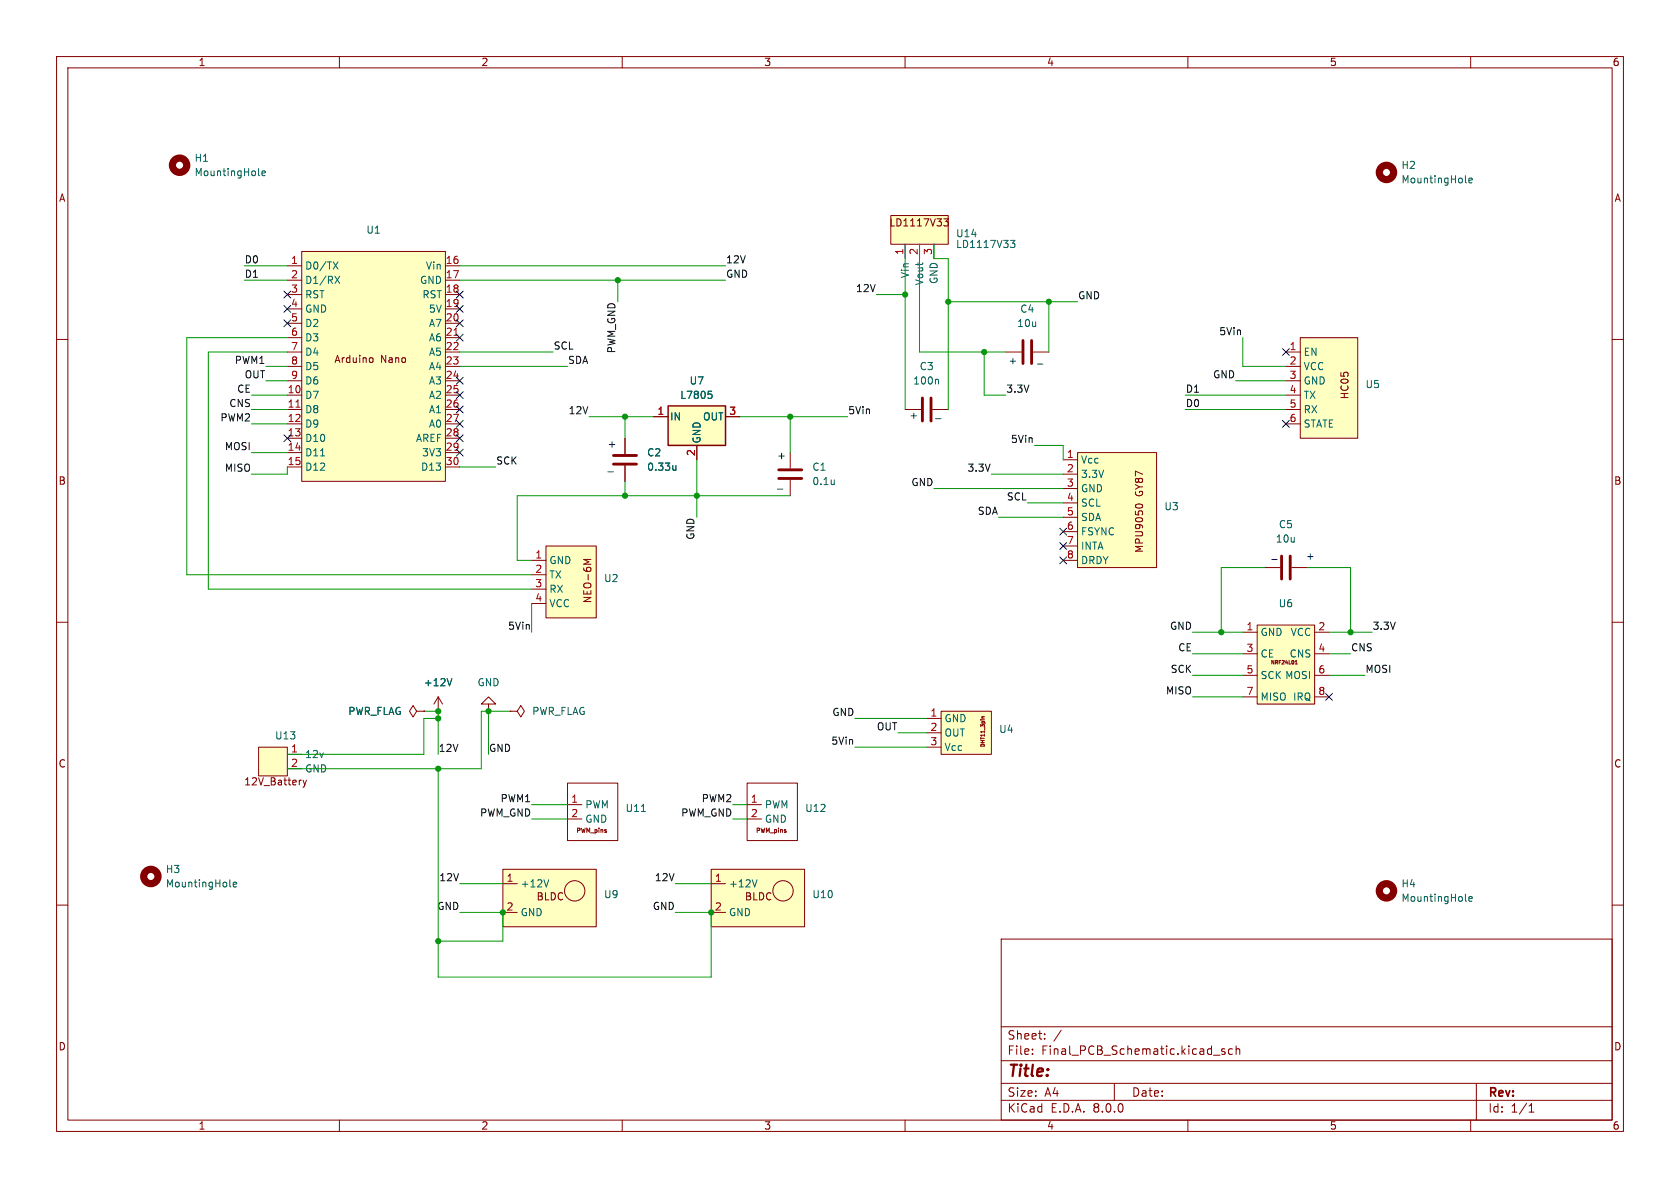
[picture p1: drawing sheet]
<svg xmlns="http://www.w3.org/2000/svg" width="297mm" height="210mm" viewBox="0 0 297 210" stroke-linecap="round" stroke-linejoin="round" font-family="sans-serif">
<g fill="none" stroke="#840000" stroke-width=".18">
<path d="M10 10h277v190h-277zM12 12h273v186h-273zM60 10v2M110 10v2M160 10v2M210 10v2M260 10v2M10 60h2M285 60h2M10 110h2M285 110h2M10 160h2"/>
<path d="M285 160h2M177 166h108v32h-108zM60 198v2M110 198v2M160 198v2M177 194.5h108M177 191.5h108M177 187.5h108M177 181.5h108M182.5 186.3v.1M182.5 185.5v.1M184.7 183.6v.1"/>
<path d="M184.7 182.8v.1M187.6 182.1l-1.3 2M197 191.5v3M210 198v2M214.5 186.5h1.2M216.5 185.5l-.3-.1-.2 .2v.2l.5 .2v.3h-.5M217.9 185.5l-.4-.1-.3 .3v.4l.1 .2h.6M218.5 185.5l.2-.1 .4 .1 .1 .9M218.5 184.9v1.5M260 198v2M261 191.5v6.5M270.3 196.6h.9"/>
<path d="M270.3 195.5l.4-.4v1.5"/>
</g>
<path d="M96.5 96.5h8.9v12.7h-8.9z" fill="#ffffc2"/>
<path d="M94 99.1h2.5M96.5 96.5h8.9v12.7h-8.9zM104.5 98.9h-1.3l.9 .4-.9 .4M94 101.6h2.5M94 104.1h2.5M94 106.7h2.5M90.2 125.7h1.2l.7-1 .6 1-.6 1-.7-1M90.2 125.7h.1M100.3 138.4h8.9v10.2h-8.9zM100.3 142.2h2.6M100.3 144.8h2.6M107.2 146.7l-.2-.1-.1 .2 .3 .1v.2h-.3" fill="none" stroke="#840000" stroke-width=".18"/>
<path d="M113.4 143.5h.7" fill="none" stroke="#006464" stroke-width=".18"/>
<path d="M125.7 153.7h16.5v10.1h-16.5z" fill="#ffffc2"/>
<g fill="none" stroke="#840000" stroke-width=".18">
<path d="M125.7 153.7h16.5v10.1h-16.5zM125.7 156.2h2.6M125.7 161.3h2.6"/>
<circle cx="138.4" cy="157.5" r="1.8"/>
</g>
<path d="M133.8 155.5l-.4 1.3" fill="none" stroke="#006464" stroke-width=".18"/>
<path d="M88.9 153.7h16.5v10.1h-16.5z" fill="#ffffc2"/>
<g fill="none" stroke="#840000" stroke-width=".18">
<path d="M110.5 77.5v2.8M110.5 82.3v2.8M132.1 138.4h8.9v10.2h-8.9zM88.9 153.7h16.5v10.1h-16.5zM88.9 156.2h2.5M132.1 142.2h2.5M132.1 144.8h2.5M138.9 146.7l-.1-.1-.2 .2 .3 .1v.2h-.3M88.9 161.3h2.5"/>
<circle cx="101.6" cy="157.5" r="1.8"/>
</g>
<path d="M119.5 82.3v.8M119.5 83l-.4 .1M97 155.5l-.4 1.3" fill="none" stroke="#006464" stroke-width=".18"/>
<path d="M108.5 82h4M108.5 80.5h4" fill="none" stroke="#840000" stroke-width=".51"/>
<path d="M190.5 80h14v20.3h-14z" fill="#ffffc2"/>
<path d="M188 81.3h2.5M188 83.8h2.5M188 86.4h2.5M188 88.9h2.5M188 91.4h2.5M188 94h2.5M188 96.5h2.5M188 99.1h2.5M190.5 80h14v20.3h-14zM200.7 89.5a.68 .68 0 0 1 .7-.4 .68 .68 0 0 1 .6 .4" fill="none" stroke="#840000" stroke-width=".18"/>
<path d="M118.1 71.8h10.2v6.9h-10.2z" fill="#ffffc2"/>
<path d="M118.1 71.8h10.2v6.9h-10.2z" fill="none" stroke="#840000" stroke-width=".25"/>
<path d="M115.6 73.7h2.5M123.2 78.7v2.6M128.3 73.7h2.5M139.7 80v2.8M139.7 84.8v2.8M223.5 100.3h2.8M228.3 100.3h2.8M86.4 124.5h1.2l-1.2-1.3-1.3 1.3h1.3v1.2M86.4 125.7h.1" fill="none" stroke="#840000" stroke-width=".18"/>
<path d="M259.1 32.1l.2 .2M259.7 31.9l.6-.1-.1-.3h-.3l-.2 .2v.6h.5M125.2 69.2h.6M125.3 69.6h.3l.3 .3-.1 .5h-.5M147.5 84.8v.9M147.5 85.5l-.1 .1M259.1 159.1l.2 .2M259.7 158.9l.6-.1-.1-.3h-.3l-.2 .2v.6h.5" fill="none" stroke="#006464" stroke-width=".18"/>
<g fill="none" stroke="#840000" stroke-width="1.3">
<circle cx="245.1" cy="30.5" r="1.27"/>
<circle cx="245.1" cy="157.5" r="1.27"/>
</g>
<path d="M137.7 84.6h4M137.7 83.1h4M226.6 98.3v4.1M228.1 98.3v4.1" fill="none" stroke="#840000" stroke-width=".51"/>
<path d="M229.9 59.7h10.1v17.8h-10.1z" fill="#ffffc2"/>
<path d="M229.9 59.7h10.1v17.8h-10.1zM227.3 62.2h2.6M227.3 64.8h2.6M227.3 67.3h2.6M227.3 69.9h2.6M227.3 72.4h2.6M227.3 74.9h2.6M237.1 65.9v.6M237.5 66.3v-.3l.3-.2 .5 .1v.4" fill="none" stroke="#840000" stroke-width=".18"/>
<path d="M222.2 110.5h10.2v14h-10.2z" fill="#ffffc2"/>
<g fill="none" stroke="#840000" stroke-width=".18">
<path d="M160 72.4h2.8M164.8 72.4h2.8M177.8 62.2h2.8M182.6 62.2h2.8M219.7 111.8h2.5M219.7 115.6h2.5M219.7 119.4h2.5M222.2 110.5h10.2v14h-10.2zM229 117.4h.3M229.2 116.7v.7M232.4 111.8h2.5M232.4 115.6h2.5"/>
<path d="M232.4 119.4h2.5M77.5 125.7h.1M77.5 123.2l-.8 1.3M77.5 123.2v2.5M77.5 123.2l.7 1.3M219.7 123.2h2.5M232.4 123.2h2.5"/>
</g>
<path d="M45.7 30.9l.2 .2M46.3 30.6l.6-.1v-.2l-.4-.1-.2 .2 .1 .6h.5M165.7 67l.2 .2v.7M79.9 120l-.4 1.2" fill="none" stroke="#006464" stroke-width=".18"/>
<path d="M163.1 70.4v4M164.6 70.4v4M180.8 60.2v4.1M182.4 60.2v4.1" fill="none" stroke="#840000" stroke-width=".51"/>
<circle cx="31.7" cy="29.2" r="1.27" fill="none" stroke="#840000" stroke-width="1.3"/>
<path d="M157.5 38.1h10.1v5.1h-10.1z" fill="#ffffc2"/>
<path d="M157.5 38.1h10.1v5.1h-10.1zM166.9 38.7h.7l-.4 .5 .4 .1v.5l-.2 .1-.5-.1M160 43.2v2.5M162.6 43.2v2.5M165.1 43.2v2.5" fill="none" stroke="#840000" stroke-width=".18"/>
<path d="M178.6 42.5h.8l-.4 .5 .4 .1v.4l-.2 .3h-.4M40.6 156.6l.2 .2M41.2 156.4l.6-.2v-.2l-.4-.1-.2 .2 .1 .6h.5" fill="none" stroke="#006464" stroke-width=".18"/>
<circle cx="26.7" cy="154.9" r="1.27" fill="none" stroke="#840000" stroke-width="1.3"/>
<path d="M45.7 132.1h5.1v5.1h-5.1z" fill="#ffffc2"/>
<path d="M45.7 132.1h5.1v5.1h-5.1zM50.8 133.4h2.5M50.8 135.9h2.5M53.6 137.9l.3 .9M53.9 138.8l-.3 .4M54.2 137.9l-.3 .9M73.7 125.7l-.7-1-.6 1 .6 1 .7-1h1.2M74.9 125.7h.1" fill="none" stroke="#840000" stroke-width=".18"/>
<path d="M53.3 44.5h25.4v40.6h-25.4z" fill="#ffffc2"/>
<g fill="none" stroke="#840000" stroke-width=".18">
<path d="M50.8 47h2.5M50.8 49.5h2.5M50.8 52.1h2.5M50.8 54.6h2.5M50.8 57.2h2.5M50.8 59.7h2.5M53.3 44.5h25.4v40.6h-25.4zM78.7 47h2.6M78.7 49.5h2.6M78.7 52.1h2.6M78.7 54.6h2.6M78.7 57.2h2.6"/>
<path d="M78.7 59.7h2.6M50.8 69.9h2.5M50.8 72.4h2.5M50.8 74.9h2.5M50.8 77.5h2.5M50.8 62.2h2.5M50.8 64.8h2.5M50.8 67.3h2.5M65.4 63.3l.3-.1 .3 .3v.3l-.3 .3-.3-.1-.1-.2zM71.5 63.2l.2 .3v.3l-.2 .3M78.7 69.9h2.6M78.7 72.4h2.6"/>
<path d="M78.7 74.9h2.6M78.7 77.5h2.6M78.7 62.2h2.6M78.7 64.8h2.6M78.7 67.3h2.6M50.8 80h2.5M50.8 82.6h2.5M78.7 80h2.6M78.7 82.6h2.6"/>
</g>
<path d="M58.9 46.3l.9 1.3M59.2 48.8l.9 1.3M59.8 46.3l-.9 1.3M60.1 48.8l-.9 1.3M56.7 80.6h.7" fill="none" stroke="#006464" stroke-width=".18"/>
<path d="M80.3 59.3h.7M52.3 72h.7" fill="none" stroke="#a90000" stroke-width=".18"/>
<path d="M166.4 125.7h8.9v7.7h-8.9z" fill="#ffffc2"/>
<g fill="none" stroke="#840000" stroke-width=".18">
<path d="M110.5 77.5v2.8M115.6 73.7h2.5M123.2 78.7v2.6M128.3 73.7h2.5M110.5 82.3v2.8M74.9 125.7h.1M77.5 125.7h.1M163.8 127h2.6M163.8 129.5h2.6M163.8 132.1h2.6M166.4 125.7h8.9v7.7h-8.9zM173.6 126.9h.4"/>
<path d="M173.6 126.9h.1M174 126.7h-.4v.2"/>
</g>
<path d="M165.4 74h.9M183.4 64.4h1M107.5 83.4h.9M137.4 86.5h1M224.8 98.9h1" fill="none" stroke="#0000c2" stroke-width=".18"/>
<g fill="none" stroke="#009600" stroke-width=".18">
<path d="M43.2 49.5h7.6M43.2 47h7.6M50.8 59.7h-17.8v41.9h61M81.3 49.5h47M81.3 47h47M109.2 49.5v3.8M154.9 52.1h5.1M160 43.2v29.2M162.6 43.2v19h15.2M165.1 43.2v2.5h2.5v26.7M167.6 53.3h22.9M185.4 53.3v8.9"/>
<path d="M219.7 59.7v5.1h7.6M44.4 72.4h6.4M44.4 69.9h6.4M44.4 74.9h6.4M47 67.3h3.8M47 64.8h3.8M50.8 62.2h-14v41.9h57.2M81.3 62.2h16.5M81.3 64.8h19M104.1 73.7h11.5M110.5 73.7v3.8M130.8 73.7h19.1"/>
<path d="M139.7 73.7v6.3M174 62.2v7.7h3.8M182.9 78.7h5.1v2.6M209.5 72.4h17.8M209.5 69.9h17.8M218.4 67.3h8.9M44.4 80h6.4M50.8 82.6v1.2h-6.4M81.3 82.6h6.3M110.5 85.1v2.5M123.2 81.3v10.1M139.7 87.6h-48.3v11.5h2.6"/>
<path d="M165.1 86.4h22.9M175.3 83.8h12.7M176.5 91.4h11.5M181.6 88.9h6.4M94 106.7v5.1M210.8 119.4h8.9M210.8 115.6h8.9M210.8 111.8h8.9M223.5 100.3h-7.6v11.5M231.1 100.3h7.7v11.5M234.9 119.4h6.4M234.9 115.6h3.9"/>
<path d="M234.9 111.8h7.7M74.9 125.7h2.6v7.7M77.5 135.9v36.8h48.2v-11.4h-6.3M77.5 127h-2.6v6.4h-24.1M86.4 125.7v7.7M90.2 125.7h-5.1v10.2h-34.3M151.1 132.1h12.7M151.1 127h12.7M158.7 129.5h5.1M210.8 123.2h8.9M81.3 156.2h7.6M94 144.8h6.3"/>
<path d="M94 142.2h6.3M119.4 156.2h6.3M129.5 144.8h2.6M129.5 142.2h2.6M81.3 161.3h7.6v5.1h-11.4"/>
</g>
<g fill="none" stroke="#000084" stroke-width=".18">
<path d="M50.2 54l1.2 1.2M50.2 51.5l1.2 1.2M50.2 56.5l1.2 1.3M51.4 54l-1.2 1.2M51.4 51.5l-1.2 1.2M51.4 56.5l-1.2 1.3M80.7 54l1.2 1.2M80.7 59.1l1.2 1.2M80.7 51.5l1.2 1.2M80.7 56.5l1.2 1.3M81.9 54l-1.2 1.2M81.9 59.1l-1.2 1.2"/>
<path d="M81.9 51.5l-1.2 1.2M81.9 56.5l-1.2 1.3M50.2 76.9l1.2 1.2M51.4 76.9l-1.2 1.2M80.7 79.4l1.2 1.2M80.7 69.2l1.2 1.3M80.7 66.7l1.2 1.2M80.7 74.3l1.2 1.2M80.7 76.9l1.2 1.2M80.7 71.8l1.2 1.2M81.9 79.4l-1.2 1.2M81.9 69.2l-1.2 1.3"/>
<path d="M81.9 66.7l-1.2 1.2M81.9 74.3l-1.2 1.2M81.9 76.9l-1.2 1.2M81.9 71.8l-1.2 1.2M226.7 61.6l1.2 1.2M226.7 74.3l1.2 1.2M227.9 61.6l-1.2 1.2M227.9 74.3l-1.2 1.2M187.4 93.4l1.2 1.2M187.4 98.5l1.2 1.2M187.4 95.9l1.2 1.2M188.6 93.4l-1.2 1.2"/>
<path d="M188.6 98.5l-1.2 1.2M188.6 95.9l-1.2 1.2M234.3 122.6l1.3 1.2M235.6 122.6l-1.3 1.2"/>
</g>
<path d="M125.2 69.2h.6M125.3 69.6h.3l.3 .3-.1 .5h-.5M119.5 82.3v.8M119.5 83l-.4 .1M79.9 120l-.4 1.2" fill="none" stroke="#006464" stroke-width=".18"/>
<g fill="#009600" stroke="#009600" stroke-width=".18">
<circle cx="77.5" cy="166.4" r=".46"/>
<circle cx="88.9" cy="161.3" r=".46"/>
<circle cx="125.7" cy="161.3" r=".46"/>
<circle cx="86.4" cy="125.7" r=".46"/>
<circle cx="110.5" cy="87.6" r=".46"/>
<circle cx="110.5" cy="73.7" r=".46"/>
<circle cx="123.2" cy="87.6" r=".46"/>
<circle cx="109.2" cy="49.5" r=".46"/>
<circle cx="139.7" cy="73.7" r=".46"/>
<circle cx="77.5" cy="125.7" r=".46"/>
<circle cx="215.9" cy="111.8" r=".46"/>
<circle cx="238.8" cy="111.8" r=".46"/>
<circle cx="174" cy="62.2" r=".46"/>
<circle cx="77.5" cy="127" r=".46"/>
<circle cx="77.5" cy="135.9" r=".46"/>
<circle cx="185.4" cy="53.3" r=".46"/>
<circle cx="160" cy="52.1" r=".46"/>
<circle cx="167.6" cy="53.3" r=".46"/>
</g>
<text font-size="2.8" fill="#840000" x="178" y="190.9">Title:</text>
<g font-size="2.1" fill="#840000">
<text x="178" y="184">Sheet:</text>
<text x="178" y="186.7">File:</text>
<text x="184.1" y="186.7">Final_PCB_Schematic.kicad_sch</text>
<text x="178" y="196.9">KiCad</text>
<text x="178" y="194.1">Size:</text>
<text x="184.7" y="194.1">A4</text>
<text x="185.7" y="196.9">E.D.A.</text>
<text x="193.3" y="196.9">8.0.0</text>
<text x="200" y="194.1">Date:</text>
<text x="263" y="194.3">Rev:</text>
<text x="263" y="196.9">Id:</text>
<text x="267.1" y="196.9">1/1</text>
</g>
<g font-size="1.8" fill="#840000">
<text x="35" y="11.9">1</text>
<text x="85" y="11.9">2</text>
<text x="135" y="11.9">3</text>
<text x="185" y="11.9">4</text>
<text x="235" y="11.9">5</text>
<text x="285" y="11.9">6</text>
<text x="10.3" y="35.9">A</text>
<text x="285.3" y="35.9">A</text>
<text x="156.6" y="40.2">LD1117V33</text>
<text x="58.5" y="64.4">Arduino</text>
<text x="66.7" y="64.4">Nano</text>
<text x="238.6" y="71.2" transform="rotate(-90 238.6 71.2)">HC05</text>
<text x="10.3" y="85.9">B</text>
<text x="202.3" y="87.8" transform="rotate(-90 202.3 87.8)">GY87</text>
<text x="285.3" y="85.9">B</text>
<text x="202.3" y="97.9" transform="rotate(-90 202.3 97.9)">MPU9050</text>
<text x="104.8" y="106.7" transform="rotate(-90 104.8 106.7)">NEO-6M</text>
<text x="10.3" y="135.9">C</text>
<text x="285.3" y="135.9">C</text>
<text x="43.1" y="139">12V_Battery</text>
<text x="94.8" y="159.4">BLDC</text>
<text x="131.6" y="159.4">BLDC</text>
<text x="10.3" y="185.9">D</text>
<text x="285.3" y="185.9">D</text>
<text x="35" y="199.9">1</text>
<text x="85" y="199.9">2</text>
<text x="135" y="199.9">3</text>
<text x="185" y="199.9">4</text>
<text x="235" y="199.9">5</text>
<text x="285" y="199.9">6</text>
</g>
<g font-size="1.8" fill="#006464">
<text x="34.3" y="28.8">H1</text>
<text x="34.3" y="31.3">MountingHole</text>
<text x="247.7" y="30.1">H2</text>
<text x="247.7" y="32.6">MountingHole</text>
<text x="64.7" y="41.5">U1</text>
<text x="53.8" y="47.9">D0/TX</text>
<text x="75.2" y="47.9">Vin</text>
<text x="168.9" y="42.1">U14</text>
<text x="168.9" y="44">LD1117V33</text>
<text x="53.8" y="50.4">D1/RX</text>
<text x="53.8" y="52.9">RST</text>
<text x="74.2" y="50.4">GND</text>
<text x="74.6" y="52.9">RST</text>
<text x="160.9" y="49.3" transform="rotate(-90 160.9 49.3)">Vin</text>
<text x="163.4" y="50.5" transform="rotate(-90 163.4 50.5)">Vout</text>
<text x="166" y="50.3" transform="rotate(-90 166 50.3)">GND</text>
<text x="53.8" y="55.5">GND</text>
<text x="53.8" y="58">D2</text>
<text x="75.7" y="55.5">5V</text>
<text x="75.7" y="58">A7</text>
<text x="179.7" y="58">10u</text>
<text x="180.3" y="55.5">C4</text>
<text x="53.8" y="60.6">D3</text>
<text x="53.8" y="63.1">D4</text>
<text x="53.8" y="65.6">D5</text>
<text x="75.7" y="60.6">A6</text>
<text x="75.7" y="63.1">A5</text>
<text x="75.7" y="65.6">A4</text>
<text x="162.5" y="65.6">C3</text>
<text x="230.4" y="63.1">EN</text>
<text x="230.4" y="65.6">VCC</text>
<text x="53.8" y="70.7">D7</text>
<text x="53.8" y="68.2">D6</text>
<text x="75.7" y="68.2">A3</text>
<text x="75.7" y="70.7">A2</text>
<text x="120.2" y="70.7">L7805</text>
<text x="121.8" y="68.2">U7</text>
<text x="161.3" y="68.2">100n</text>
<text x="230.4" y="68.2">GND</text>
<text x="230.4" y="70.7">TX</text>
<text x="241.3" y="68.8">U5</text>
<text x="53.8" y="73.3">D8</text>
<text x="53.8" y="75.8">D9</text>
<text x="75.7" y="73.3">A1</text>
<text x="75.7" y="75.8">A0</text>
<text x="118.4" y="74.5">IN</text>
<text x="124.2" y="74.5">OUT</text>
<text x="230.4" y="73.3">RX</text>
<text x="230.4" y="75.8">STATE</text>
<text x="53.8" y="78.3">D10</text>
<text x="53.8" y="80.9">D11</text>
<text x="53.8" y="83.4">D12</text>
<text x="73.4" y="78.3">AREF</text>
<text x="74.3" y="83.4">D13</text>
<text x="74.5" y="80.9">3V3</text>
<text x="114.3" y="80.9">C2</text>
<text x="114.3" y="83.4">0.33u</text>
<text x="124.1" y="78.5" transform="rotate(-90 124.1 78.5)">GND</text>
<text x="143.5" y="83.4">C1</text>
<text x="191" y="82.1">Vcc</text>
<text x="143.5" y="86">0.1u</text>
<text x="191" y="84.7">3.3V</text>
<text x="191" y="87.2">GND</text>
<text x="191" y="89.8">SCL</text>
<text x="191" y="92.3">SDA</text>
<text x="191" y="94.8">FSYNC</text>
<text x="205.7" y="90.4">U3</text>
<text x="226" y="93.6">C5</text>
<text x="97" y="99.9">GND</text>
<text x="191" y="97.4">INTA</text>
<text x="191" y="99.9">DRDY</text>
<text x="225.4" y="96.1">10u</text>
<text x="97" y="102.5">TX</text>
<text x="97" y="105">RX</text>
<text x="97" y="107.5">VCC</text>
<text x="106.7" y="103.1">U2</text>
<text x="226" y="107.5">U6</text>
<text x="222.8" y="112.6">GND</text>
<text x="228.1" y="112.6">VCC</text>
<text x="222.8" y="116.4">CE</text>
<text x="227.9" y="116.4">CNS</text>
<text x="74.8" y="121.5">+12V</text>
<text x="84.3" y="121.5">GND</text>
<text x="222.8" y="120.2">SCK MOSI</text>
<text x="222.8" y="124.1">MISO IRQ</text>
<text x="48.5" y="130.9">U13</text>
<text x="61.5" y="126.6">PWR_FLAG</text>
<text x="94" y="126.6">PWR_FLAG</text>
<text x="166.9" y="127.9">GND</text>
<text x="166.9" y="130.4">OUT</text>
<text x="176.5" y="129.8">U4</text>
<text x="53.8" y="134.2">12v</text>
<text x="53.8" y="136.8">GND</text>
<text x="166.9" y="132.9">Vcc</text>
<text x="103.4" y="143.1">PWM</text>
<text x="110.5" y="143.7">U11</text>
<text x="135.1" y="143.1">PWM</text>
<text x="142.2" y="143.7">U12</text>
<text x="103.4" y="145.6">GND</text>
<text x="135.1" y="145.6">GND</text>
<text x="29.2" y="154.5">H3</text>
<text x="29.2" y="157.1">MountingHole</text>
<text x="91.9" y="157.1">+12V</text>
<text x="106.7" y="159">U9</text>
<text x="128.8" y="157.1">+12V</text>
<text x="143.5" y="159">U10</text>
<text x="247.7" y="157.1">H4</text>
<text x="247.7" y="159.6">MountingHole</text>
<text x="91.9" y="162.2">GND</text>
<text x="128.8" y="162.2">GND</text>
</g>
<g font-size="1.8" fill="#0f0f0f">
<text x="43.2" y="46.6">D0</text>
<text x="128.3" y="46.6">12V</text>
<text x="43.2" y="49.2">D1</text>
<text x="128.3" y="49.2">GND</text>
<text x="151.2" y="51.7">12V</text>
<text x="190.5" y="53">GND</text>
<text x="215.5" y="59.3">5Vin</text>
<text x="41.4" y="64.4">PWM1</text>
<text x="97.8" y="61.9">SCL</text>
<text x="100.3" y="64.4">SDA</text>
<text x="108.9" y="62.6" transform="rotate(-90 108.9 62.6)">PWM_GND</text>
<text x="41.8" y="69.5">CE</text>
<text x="43.2" y="67">OUT</text>
<text x="177.8" y="69.5">3.3V</text>
<text x="209.5" y="69.5">D1</text>
<text x="214.4" y="67">GND</text>
<text x="38.9" y="74.6">PWM2</text>
<text x="40.4" y="72">CNS</text>
<text x="100.4" y="73.3">12V</text>
<text x="149.9" y="73.3">5Vin</text>
<text x="209.5" y="72">D0</text>
<text x="39.7" y="83.5">MISO</text>
<text x="39.7" y="79.7">MOSI</text>
<text x="87.6" y="82.2">SCK</text>
<text x="170.9" y="83.5">3.3V</text>
<text x="178.6" y="78.4">5Vin</text>
<text x="161" y="86">GND</text>
<text x="177.9" y="88.6">SCL</text>
<text x="122.8" y="95.5" transform="rotate(-90 122.8 95.5)">GND</text>
<text x="172.8" y="91.1">SDA</text>
<text x="89.7" y="111.4">5Vin</text>
<text x="206.7" y="111.4">GND</text>
<text x="242.6" y="111.4">3.3V</text>
<text x="206.9" y="119">SCK</text>
<text x="208.2" y="115.2">CE</text>
<text x="238.8" y="115.2">CNS</text>
<text x="241.3" y="119">MOSI</text>
<text x="206" y="122.8">MISO</text>
<text x="146.9" y="131.7">5Vin</text>
<text x="147.1" y="126.7">GND</text>
<text x="154.9" y="129.2">OUT</text>
<text x="77.5" y="133">12V</text>
<text x="86.4" y="133">GND</text>
<text x="88.4" y="141.9">PWM1</text>
<text x="124" y="141.9">PWM2</text>
<text x="84.8" y="144.4">PWM_GND</text>
<text x="120.3" y="144.4">PWM_GND</text>
<text x="77.6" y="155.9">12V</text>
<text x="115.7" y="155.9">12V</text>
<text x="77.2" y="160.9">GND</text>
<text x="115.3" y="160.9">GND</text>
</g>
<g font-size="1.8" fill="#a90000">
<text x="51.4" y="46.7">1</text>
<text x="78.7" y="46.7">16</text>
<text x="159.8" y="45.2" transform="rotate(-90 159.8 45.2)">1</text>
<text x="162.3" y="45.2" transform="rotate(-90 162.3 45.2)">2</text>
<text x="164.8" y="45.2" transform="rotate(-90 164.8 45.2)">3</text>
<text x="51.4" y="49.3">2</text>
<text x="51.4" y="51.8">3</text>
<text x="78.7" y="49.3">17</text>
<text x="78.7" y="51.8">18</text>
<text x="51.4" y="54.4">4</text>
<text x="51.4" y="56.9">5</text>
<text x="51.4" y="59.4">6</text>
<text x="78.7" y="54.4">19</text>
<text x="78.7" y="56.9">20</text>
<text x="78.7" y="59.4">21</text>
<text x="51.4" y="62">7</text>
<text x="51.4" y="64.5">8</text>
<text x="78.7" y="62">22</text>
<text x="78.7" y="64.5">23</text>
<text x="227.9" y="62">1</text>
<text x="227.9" y="64.5">2</text>
<text x="50.8" y="69.6">10</text>
<text x="51.4" y="67.1">9</text>
<text x="78.7" y="67.1">24</text>
<text x="78.7" y="69.6">25</text>
<text x="227.9" y="67.1">3</text>
<text x="227.9" y="69.6">4</text>
<text x="50.8" y="72.1">11</text>
<text x="50.8" y="74.7">12</text>
<text x="50.8" y="77.2">13</text>
<text x="78.7" y="72.1">26</text>
<text x="78.7" y="74.7">27</text>
<text x="78.7" y="77.2">28</text>
<text x="116.1" y="73.4">1</text>
<text x="128.8" y="73.4">3</text>
<text x="227.9" y="72.1">5</text>
<text x="227.9" y="74.7">6</text>
<text x="50.8" y="79.8">14</text>
<text x="50.8" y="82.3">15</text>
<text x="78.7" y="79.8">29</text>
<text x="78.7" y="82.3">30</text>
<text x="122.9" y="80.7" transform="rotate(-90 122.9 80.7)">2</text>
<text x="188.5" y="81">1</text>
<text x="188.5" y="83.6">2</text>
<text x="188.5" y="86.1">3</text>
<text x="188.5" y="88.6">4</text>
<text x="188.5" y="91.2">5</text>
<text x="188.5" y="93.7">6</text>
<text x="94.5" y="98.8">1</text>
<text x="94.5" y="101.3">2</text>
<text x="188.5" y="96.3">7</text>
<text x="188.5" y="98.8">8</text>
<text x="94.5" y="103.9">3</text>
<text x="94.5" y="106.4">4</text>
<text x="220.3" y="111.5">1</text>
<text x="233" y="111.5">2</text>
<text x="220.3" y="115.3">3</text>
<text x="220.3" y="119.1">5</text>
<text x="233" y="115.3">4</text>
<text x="233" y="119.1">6</text>
<text x="220.3" y="122.9">7</text>
<text x="233" y="122.9">8</text>
<text x="164.4" y="126.7">1</text>
<text x="164.4" y="129.3">2</text>
<text x="164.4" y="131.8">3</text>
<text x="51.4" y="133.1">1</text>
<text x="51.4" y="135.6">2</text>
<text x="100.9" y="142">1</text>
<text x="132.6" y="142">1</text>
<text x="100.9" y="144.5">2</text>
<text x="132.6" y="144.5">2</text>
<text x="89.5" y="156">1</text>
<text x="126.3" y="156">1</text>
<text x="89.5" y="161">2</text>
<text x="126.3" y="161">2</text>
</g>
<g font-size="1.8" fill="#0000c2">
<text x="178.2" y="64.6">+</text>
<text x="160.7" y="74.3">+</text>
<text x="107.3" y="79.4">+</text>
<text x="137.3" y="81.4">+</text>
<text x="230.8" y="99.2">+</text>
</g>
<g font-size="1.1" fill="#840000">
<text x="101.4" y="147.4">PWM_pins</text>
<text x="133.2" y="147.4">PWM_pins</text>
</g>
<g font-size=".9" fill="#840000">
<text x="224.5" y="117.6">NRF24L01</text>
<text x="174.3" y="132.2" transform="rotate(-90 174.3 132.2)">DHT11_3pin</text>
</g>
</svg>
